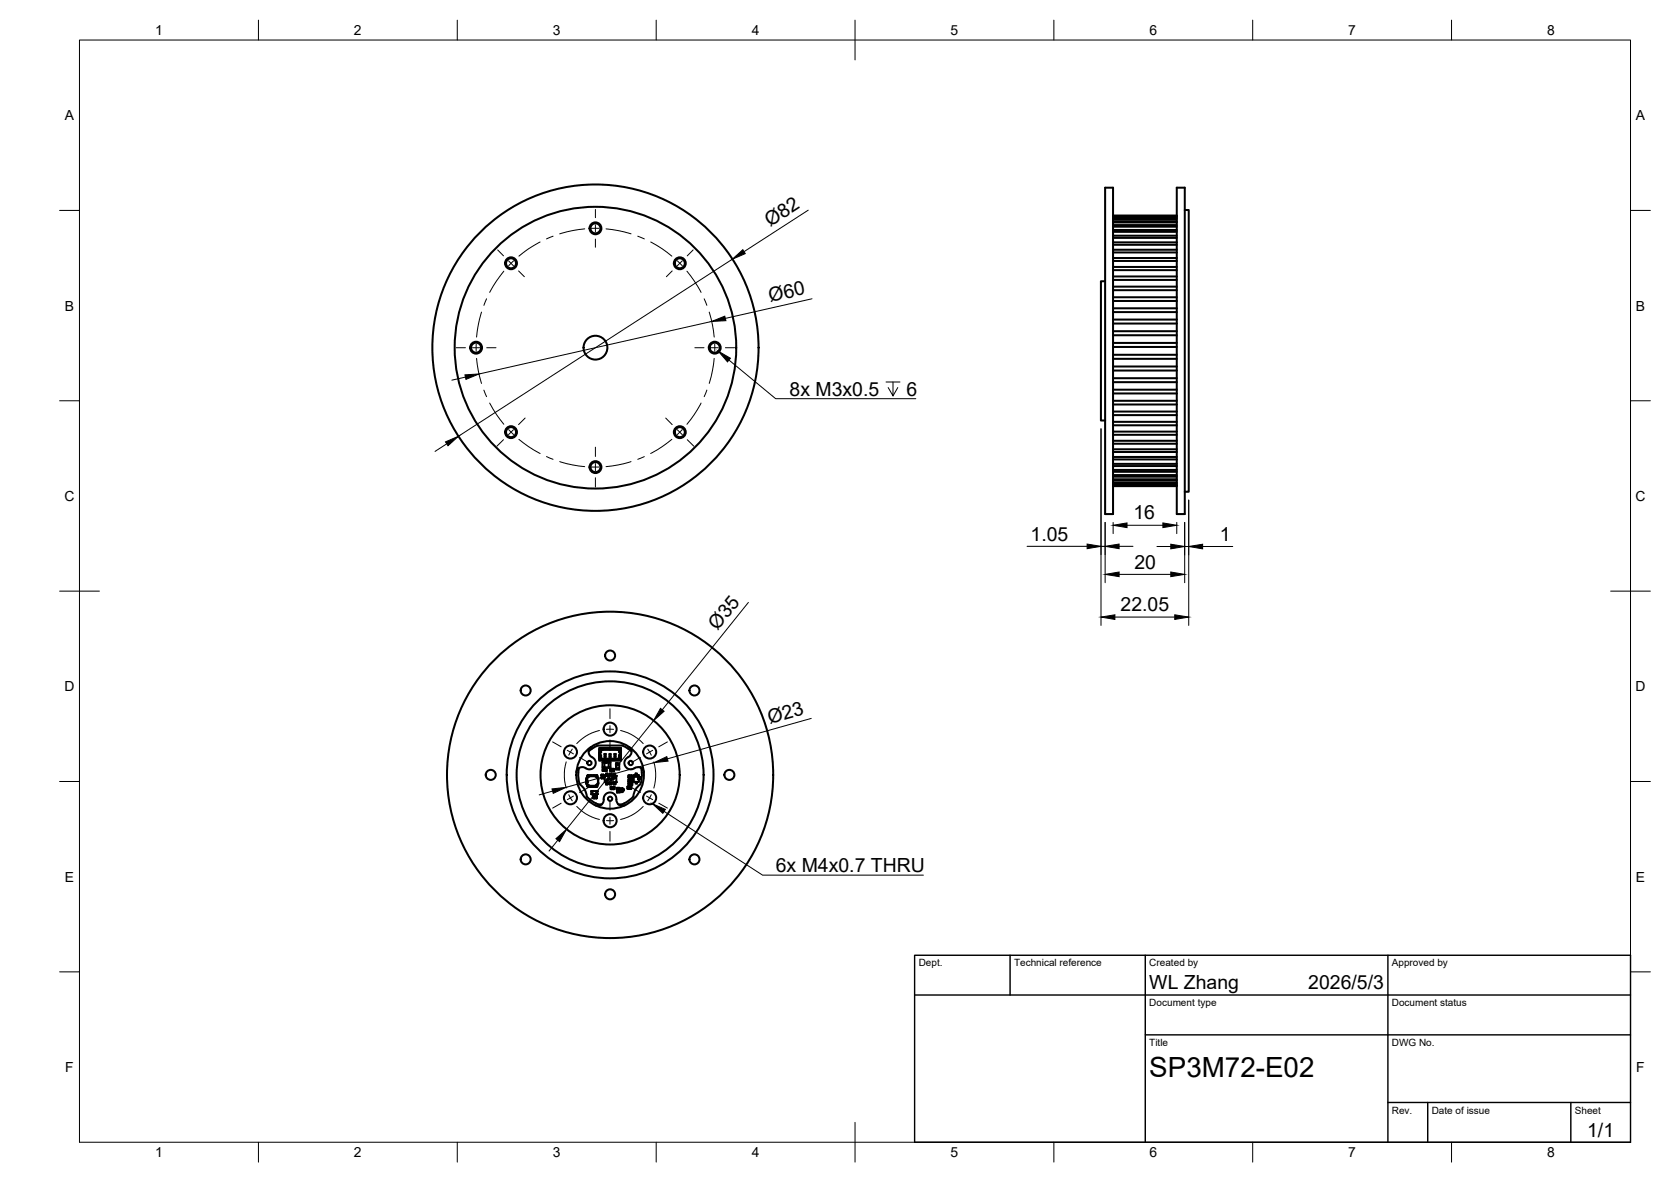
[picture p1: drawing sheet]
<svg xmlns="http://www.w3.org/2000/svg" width="420mm" height="297mm" viewBox="0 0 420 297" stroke-linecap="round" stroke-linejoin="round" font-family="sans-serif">
<!-- layer: Visible -->
<g fill="none" stroke="#000" stroke-width=".51">
<path d="M277.9 47.2h2v82h-2zM279.9 54.2h16M279.9 54.4h16M279.9 54.5h16M279.9 59.2h16M279.9 59.8h16M279.9 57.8h16M279.9 58.3h16M279.9 56.6h16M279.9 57h16M279.9 55.6h16M279.9 55.9h16"/>
<path d="M279.9 54.9h16M279.9 55.1h16M295.9 47.2h2v82h-2zM297.9 52.8h1v70.8h-1M277.9 70.7h-1.1v35h1.1M279.9 77.5h16M279.9 78.4h16M279.9 74.7h16M279.9 75.6h16M279.9 72h16M279.9 72.9h16M279.9 69.5h16"/>
<path d="M279.9 70.3h16M279.9 67.1h16M279.9 67.9h16M279.9 64.8h16M279.9 65.6h16M279.9 62.8h16M279.9 63.4h16M279.9 60.9h16M279.9 61.5h16M279.9 97.9h16M279.9 98.9h16M279.9 95h16"/>
<path d="M279.9 96h16M279.9 92.1h16M279.9 93.1h16M279.9 89.2h16M279.9 90.2h16M279.9 86.2h16M279.9 87.2h16M279.9 83.2h16M279.9 84.3h16M279.9 80.3h16M279.9 81.3h16M279.9 119.4h16"/>
<path d="M279.9 119.8h16M279.9 118.1h16M279.9 118.6h16M279.9 116.6h16M279.9 117.1h16M279.9 114.8h16M279.9 115.5h16M279.9 112.9h16M279.9 113.6h16M279.9 110.8h16M279.9 111.5h16M279.9 108.5h16"/>
<path d="M279.9 109.3h16M279.9 106h16M279.9 106.9h16M279.9 103.4h16M279.9 104.3h16M279.9 100.7h16M279.9 101.6h16M279.9 122.1h16M279.9 121.8h16M279.9 121.9h16M279.9 121.3h16M279.9 121.5h16"/>
<path d="M279.9 120.4h16M279.9 120.8h16M145.6 193l-.1 .6a7.7 7.7 0 0 0 .3 3.5l.9 .8 .7 1.7a2.61 2.61 0 0 0 1.6 1.8l1.4 .7M147.4 196.6l.1 .4M147.4 196.3v.1M147.4 196.4h.1M147.4 196.5h.1M147.4 196.6h.1M147.4 196v.3M147.5 195.5l-.1 1.5 .3 .3M147.5 197l.5 .5M147.6 196.7l.5 .7"/>
<path d="M147.6 197.5h.4M147.6 197.3h.2M147.6 195.2h.2M147.6 195.1h.4M147.6 197.3v.1M147.6 195.1v.1M147.7 195.2l-.2 .3M147.7 195v.1M147.7 197.5v.1M147.7 197.6l.1 .2M147.8 194.8l-.1 .1M147.8 197.3h.1"/>
<path d="M147.8 195.2h.1M147.9 194.8h2.1M147.9 194.8l-.2 .2M148 195.1l-.6 .7M148.1 195.1l1.6-.1 .8 .8M148.1 195.1l-.5 .6-.1 1M148.7 199.6h.1M148.7 198.8v.8M148.7 187.7a1.56 1.56 0 0 0-.7 1.5 1.56 1.56 0 0 0 1.2 1.3 1.65 1.65 0 0 1 .1 2.4 1.65 1.65 0 0 1-2.4 0 1.49 1.49 0 0 0-2 1.3M148.7 198.8h.2M148.7 199.6h.2M148.7 198.8h.1"/>
<path d="M148.9 198.8h.1M148.9 198.8h1.1v.8h-1.1zM149.1 199.6h.3M149.4 199.6h.1M149.5 199.6h.1M149.6 199.6h.1M149.7 199.6h.1M149.8 195.2h-1.7M149.8 195.1l.5 .6M149.9 198.8h.3v.8h-.3M150 194.8l.4 .7M150.1 194.8l.1 .1"/>
<path d="M150.2 197.6l-.1 .2M150.3 196.9l-.7 .6-1.5-.1M150.3 195.6v1.1M150.3 197l-.6 .5h-1.6M150.3 196.7v.2M150.4 197.1l-.4 .7h-2.1l-.2-.2M150.4 195.5v1.6M150.5 196.7l-.1 .3M150.6 188.5v-.5h.9v.5h-.3v.6h-.3v-.6h.3M150.6 189.9v.2M150.6 189.9h.1M150.6 190.1v.1"/>
<path d="M150.6 190.2v.4M150.6 190.1h.1M150.6 190.2h.1M150.6 189.1v.7M150.9 189.1v1.8h2.2v.3M150.9 188.5h-.3v2.7h2.5M150.9 189.8h.3v.9l-.3 .2M151.2 190.7h2.4M151.2 194.9v-.3h.5v.8M151.2 194.8v.6M151.2 195.6h.1M151.2 194.8h.5"/>
<path d="M151.5 188h4.6v.5M151.5 188.5h4.1M151.7 193.2h-.2v.5h.2M151.7 195.4h-.5v.2M151.7 195.4v.2h-.4M151.7 195.2h.1M151.7 195.1v.1M151.7 195.1h.1M151.7 195.2v.1M151.9 191.6h.1M151.9 191.6h1.2M151.9 191.6v1.3"/>
<path d="M151.9 192.8h.1M152 193.2h.1M152 191.6h-.5v1.2l.5 .1M152 189.5v.8h.3v-.8M152 192.8v.1M152 189.5h.3M152 189.5l.1 .1M152.1 195v1.5M152.1 196.5h.1M152.1 196.5h2.9M152.1 195h.1M152.1 189.6l.1 .5z"/>
<path d="M152.1 190.1l-.1 .2M152.1 195h2.8M152.2 190.1l.1 .2M152.2 193.2h.3v.5h-.8M152.2 191.6h.1M152.2 191.6h-.1M152.3 193.2h-.6v.5M152.3 191.6h.1M152.3 193.2v.5M152.3 189.5l-.1 .1M152.4 191.6h.1M152.4 196.6v.4"/>
<path d="M152.4 194.4h.4v.1l-.4 .1zM152.4 194.6v.4M152.5 191.6h.1M152.5 191.6h.3M152.6 191.6h.1M152.7 191.6h.1M152.8 196.6v.4h-.4v.2h.4v-.2M152.8 194.5h.1M152.8 194.6v.4M152.8 195.7h.1v.2zM153 191.6h.5v1.2l-.5 .1M153 192.8v.1"/>
<path d="M153.1 191.6h.1M153.1 191.6v1.2h-1.2M153.1 192.8h.1M153.1 191.2h.5M153.1 190.7v.2M153.2 195.7h.2l-.1 .2zM153.2 189.5h.3M153.3 197h.4M153.3 196.6v.6h.4v-.2M153.3 194.5v-.1h.4v.6M153.3 194.5v.1M153.3 194.6v.4"/>
<path d="M153.3 194.5h.4M153.4 189.6v.5zM153.4 189.6l-.2-.1v.8h.3v-.8l-.1 .1M153.4 190.1l-.2 .2M153.4 195.8h.1M153.4 190.1l.1 .2M153.6 193.3l-.2-.1v.5h1v-.5l-.2 .1M153.6 193.2h.6v.5h-.6zM153.6 195.7l.1 .2h-.1zM153.6 193.2h.6M153.6 193.2h.1M153.6 193.7h.1"/>
<path d="M153.6 190.7v.5h2.5v-2.7h-.2v2.4h-2.3M153.6 190.7h2l.3 .2M153.7 193.7h.2M153.7 194.5h.1M153.7 198.3h-.2v-.5h1v.5h-.2M153.7 197.8h.6v.5h-.6zM153.7 196.6v.4M153.7 197.8v.1M153.7 198.3h.1M153.7 198.3h.6M153.8 197.8h.1M153.8 195.7l.1 .2z"/>
<path d="M153.9 197.8h.1M153.9 193.7h.1M154 197.8h.1M154 197.8h.2M154 195.8h.1M154 193.7h.1M154.1 193.7h.1M154.1 195.7h.1v.2zM154.1 195.3h.1M154.2 195.4h.1M154.2 195.2l-.1 .1M154.2 195.3l.1 .1"/>
<path d="M154.2 195.3l-.1 .1M154.2 193.2h.1M154.2 193.7h.1M154.2 195.2h.1M154.3 196.6v.4M154.3 194.4h.3v.1l-.3 .1zM154.3 194.6v.4M154.3 195.3v.1M154.3 195.2v.1M154.3 195.4h.1M154.3 197.8v.1M154.3 198.3h.1"/>
<path d="M154.4 195.3h.1M154.4 195.4h.1M154.5 195.2l-.1 .1M154.5 195.4h-.1M154.5 195.2h.1M154.5 195.3h.1M154.5 195.4h.1M154.5 189.5v.8h.3v-.8M154.5 189.5h.3M154.5 189.5l.1 .1M154.6 195.3h.1M154.6 195.2v.1"/>
<path d="M154.6 195.3h-.1M154.6 195.4h.1M154.6 189.6l.1 .5zM154.6 190.1l-.1 .2M154.6 196.6v.4h-.3v.2h.3v-.2M154.6 194.5h.1M154.6 194.6v.4M154.7 195.4h.1M154.7 190.1l.1 .2M154.8 189.5l-.1 .1M154.9 192.1h.1M154.9 192.2h.1"/>
<path d="M154.9 192.2v.1M154.9 192.3h.1M154.9 191.8v.3M154.9 192h.1M154.9 191.9h.1M154.9 191.8h.1M154.9 191.8h.8v.1l-.5 .1-.3-.1zM154.9 192.1h.8v1h-.8zM154.9 193.2l.5-.1 .3 .1v.2h-.8zM154.9 191.9v.2M154.9 193.1v.1M154.9 195h.1"/>
<path d="M155 195h.1M155 196.5h.1M155 195v1.5M155.1 199v-.9l.6 .1v.8M155.1 198.2v-.2h.6v.2M155.1 198.9v.2h.6v-.2M155.1 198.9h.6M155.3 188v.5M155.7 198.6h.1M155.7 198.5v.1M155.7 198.5h.1M155.7 198.4h.1"/>
<path d="M155.7 198.3v.1M155.7 198.6v.2M155.7 191.9v.2M155.7 193.1v.1M155.9 188.5h-.3v.6h.3M155.9 189.8h-.3v.9M156.1 198.1h.4v1h-.4zM156.1 198.3h.4v.5h-.4zM156.4 187.4l-6.1-.1-2.3 1.5M156.4 187.3l2.4 1.5M156.5 198.9h.1M156.5 198.3h.1"/>
<path d="M156.5 198.5h.1M156.5 198.4h.1M156.5 198.3v.1M156.5 198.6v.2M157.9 197.7h-.2v.5h.3M157.9 195.9h1.1v.5h-1.1zM158 196.8h1v.5h-1zM158.1 187.7a1.56 1.56 0 0 1 .7 1.5 1.56 1.56 0 0 1-1.2 1.3 1.65 1.65 0 0 0-.1 2.4 1.65 1.65 0 0 0 2.4 0 1.49 1.49 0 0 1 2 1.3M158.2 197.7h.1M158.2 194.9h-.3v.5h1.1v-.5h-.2M158.2 195.9h.6v.5h-.6zM158.2 194.9h.6v.5h-.6z"/>
<path d="M158.2 194.9h.1M158.2 195.3v.1M158.2 196.3v.1M158.2 196.8h.1M158.2 194.9h.6M158.2 196.8h.5v.5h-.5zM158.2 197.7h.2M158.3 196.4h.2M158.3 195.4h.2M158.3 196.8h.1M158.4 196.8h.1M158.5 197.7h.2v.5h-.8"/>
<path d="M158.5 196.8h.2M158.5 197.7h-.6v.5M158.5 197.7v.5M158.5 196.4h.1M158.5 195.4h.1M158.6 196.4h.1M158.6 195.4h.1M158.7 196.4h.1M158.7 195.4h.1M158.8 194.9h.1M158.8 195.3v.1M158.8 196.3v.1"/>
<path d="M158.8 196.8h.1M159.4 194.8v1.7h1.2M159.5 195.1h1v.1h-1zM159.8 194.8v-.4h.4v.4M159.8 196.5v.4h.4v-.4M160.6 195.7v.1M160.6 195.5h.1M160.6 195.3h.1M160.6 195.2v.1M160.6 195.6v.1M160.6 195.8h.1M160.6 195.4h.1"/>
<path d="M160.6 195.3v.1M160.6 194.8h-1.2M160.6 195.2h.1M160.6 195.9h.1M160.6 195.6h.1M160.6 195.7h.1M160.6 195.8v.1M160.6 194.8h.1M160.6 195.4v.1M160.6 194.8v1.7M161.2 193l.1 .6a8 8 0 0 1-.3 3.5l-1.2 1.3-.6 1.8M149.3 200.1h.6v.5h.2"/>
<path d="M149.3 200.6h-.2v-.5h.2v.5h.5M149.5 200.1h.1M149.6 200.1h.1M149.8 200.1h.3v.5M150.1 200.6h.1M150.3 202.1h1M155 200.9a1.64 1.64 0 0 0-1.9-1.7 1.64 1.64 0 0 0-1.3 2.1 1.49 1.49 0 0 1-2.1 1.1M155 200.9a1.49 1.49 0 0 0 2.1 1.5M155.4 202.1h1M159.3 200.2l-1.5 1.2-1.4 .7"/>
<circle cx="149.7" cy="57.4" r="1.26"/>
<circle cx="149.7" cy="57.4" r="1.49"/>
<circle cx="128.5" cy="66.2" r="1.26"/>
<circle cx="128.5" cy="66.2" r="1.49"/>
<circle cx="170.9" cy="66.2" r="1.26"/>
<circle cx="170.9" cy="66.2" r="1.49"/>
<circle cx="119.7" cy="87.4" r="1.26"/>
<circle cx="119.7" cy="87.4" r="1.49"/>
<circle cx="149.7" cy="87.4" r="41"/>
<circle cx="149.7" cy="87.4" r="35.4"/>
<circle cx="149.7" cy="87.4" r="3"/>
<circle cx="179.7" cy="87.4" r="1.26"/>
<circle cx="179.7" cy="87.4" r="1.49"/>
<circle cx="128.5" cy="108.6" r="1.26"/>
<circle cx="128.5" cy="108.6" r="1.49"/>
<circle cx="149.7" cy="117.4" r="1.26"/>
<circle cx="149.7" cy="117.4" r="1.49"/>
<circle cx="170.9" cy="108.6" r="1.26"/>
<circle cx="170.9" cy="108.6" r="1.49"/>
<circle cx="132.2" cy="173.5" r="1.26"/>
<circle cx="153.4" cy="164.7" r="1.26"/>
<circle cx="174.6" cy="173.5" r="1.26"/>
<circle cx="123.4" cy="194.7" r="1.26"/>
<circle cx="143.4" cy="189" r="1.64"/>
<circle cx="148.2" cy="191.7" r=".54"/>
<circle cx="152.5" cy="196.1" r=".12"/>
<circle cx="153.1" cy="195.8" r=".12"/>
<circle cx="153.1" cy="195.8" r=".1"/>
<circle cx="153.4" cy="194.7" r="41"/>
<circle cx="153.4" cy="194.7" r="23.5"/>
<circle cx="153.4" cy="194.7" r="17.5"/>
<circle cx="153.4" cy="183.2" r="1.64"/>
<circle cx="153.4" cy="194.7" r="8.5"/>
<circle cx="153.4" cy="194.7" r="26"/>
<circle cx="154.2" cy="195.8" r=".05"/>
<circle cx="158.6" cy="191.7" r=".54"/>
<circle cx="163.4" cy="189" r="1.64"/>
<circle cx="183.4" cy="194.7" r="1.26"/>
<circle cx="132.2" cy="216" r="1.26"/>
<circle cx="143.4" cy="200.5" r="1.64"/>
<circle cx="153.4" cy="200.7" r=".54"/>
<circle cx="153.4" cy="206.2" r="1.64"/>
<circle cx="163.4" cy="200.5" r="1.64"/>
<circle cx="174.6" cy="216" r="1.26"/>
<circle cx="153.4" cy="224.7" r="1.26"/>
</g>
<g fill="#000">
<circle cx="147.4" cy="196.6" r=".25"/>
<circle cx="147.4" cy="196.5" r=".25"/>
<circle cx="147.4" cy="196.3" r=".25"/>
<circle cx="147.4" cy="196.7" r=".25"/>
<circle cx="147.4" cy="196.1" r=".25"/>
<circle cx="147.4" cy="196.4" r=".25"/>
<circle cx="147.4" cy="196" r=".25"/>
<circle cx="147.4" cy="196.2" r=".25"/>
<circle cx="148.9" cy="198.8" r=".25"/>
<circle cx="148.9" cy="199.6" r=".25"/>
<circle cx="149.1" cy="199.6" r=".25"/>
<circle cx="149.2" cy="199.6" r=".25"/>
<circle cx="149.3" cy="199.6" r=".25"/>
<circle cx="149.4" cy="199.6" r=".25"/>
<circle cx="149.5" cy="199.6" r=".25"/>
<circle cx="149.6" cy="199.6" r=".25"/>
<circle cx="149.7" cy="199.6" r=".25"/>
<circle cx="149.8" cy="199.6" r=".25"/>
<circle cx="149.9" cy="198.8" r=".25"/>
<circle cx="149.9" cy="199.6" r=".25"/>
<circle cx="150" cy="198.8" r=".25"/>
<circle cx="150" cy="199.6" r=".25"/>
<circle cx="150.6" cy="190.4" r=".25"/>
<circle cx="150.6" cy="190.5" r=".25"/>
<circle cx="150.6" cy="190.3" r=".25"/>
<circle cx="150.6" cy="190.1" r=".25"/>
<circle cx="150.6" cy="190" r=".25"/>
<circle cx="150.6" cy="190.6" r=".25"/>
<circle cx="150.6" cy="189.7" r=".25"/>
<circle cx="150.6" cy="189.6" r=".25"/>
<circle cx="150.6" cy="189.3" r=".25"/>
<circle cx="150.6" cy="190.2" r=".25"/>
<circle cx="150.6" cy="189.8" r=".25"/>
<circle cx="150.6" cy="189.1" r=".25"/>
<circle cx="151.2" cy="194.9" r=".25"/>
<circle cx="151.2" cy="194.8" r=".25"/>
<circle cx="151.2" cy="195.4" r=".25"/>
<circle cx="151.3" cy="194.8" r=".25"/>
<circle cx="151.3" cy="195.4" r=".25"/>
<circle cx="151.7" cy="193.7" r=".25"/>
<circle cx="151.7" cy="193.2" r=".25"/>
<circle cx="151.7" cy="194.8" r=".25"/>
<circle cx="151.7" cy="195.4" r=".25"/>
<circle cx="151.7" cy="193.3" r=".25"/>
<circle cx="151.7" cy="195.2" r=".25"/>
<circle cx="151.7" cy="195.1" r=".25"/>
<circle cx="151.7" cy="195.3" r=".25"/>
<circle cx="151.7" cy="194.9" r=".25"/>
<circle cx="151.9" cy="192.8" r=".25"/>
<circle cx="152" cy="193.2" r=".25"/>
<circle cx="152.1" cy="193.2" r=".25"/>
<circle cx="152.1" cy="196.6" r=".25"/>
<circle cx="152.1" cy="195" r=".25"/>
<circle cx="152.2" cy="193.2" r=".25"/>
<circle cx="152.2" cy="193.7" r=".25"/>
<circle cx="152.3" cy="193.7" r=".25"/>
<circle cx="152.3" cy="193.3" r=".25"/>
<circle cx="152.3" cy="193.2" r=".25"/>
<circle cx="152.4" cy="194.5" r=".25"/>
<circle cx="152.4" cy="191.6" r=".25"/>
<circle cx="152.8" cy="197" r=".25"/>
<circle cx="153.1" cy="192.9" r=".25"/>
<circle cx="153.1" cy="192.8" r=".25"/>
<circle cx="153.6" cy="193.7" r=".25"/>
<circle cx="153.6" cy="193.3" r=".25"/>
<circle cx="153.7" cy="193.7" r=".25"/>
<circle cx="153.7" cy="198.3" r=".25"/>
<circle cx="153.7" cy="197.9" r=".25"/>
<circle cx="153.8" cy="193.7" r=".25"/>
<circle cx="153.8" cy="197.8" r=".25"/>
<circle cx="153.9" cy="197.8" r=".25"/>
<circle cx="153.9" cy="193.7" r=".25"/>
<circle cx="154" cy="197.8" r=".25"/>
<circle cx="154" cy="193.7" r=".25"/>
<circle cx="154.1" cy="193.7" r=".25"/>
<circle cx="154.1" cy="197.8" r=".25"/>
<circle cx="154.2" cy="197.8" r=".25"/>
<circle cx="154.2" cy="193.3" r=".25"/>
<circle cx="154.2" cy="193.7" r=".25"/>
<circle cx="154.3" cy="194.5" r=".25"/>
<circle cx="154.3" cy="197.9" r=".25"/>
<circle cx="154.3" cy="198.3" r=".25"/>
<circle cx="154.4" cy="195.4" r=".25"/>
<circle cx="154.5" cy="195.3" r=".25"/>
<circle cx="154.5" cy="195.4" r=".25"/>
<circle cx="154.6" cy="195.4" r=".25"/>
<circle cx="154.6" cy="197" r=".25"/>
<circle cx="154.9" cy="192.2" r=".25"/>
<circle cx="154.9" cy="192.1" r=".25"/>
<circle cx="154.9" cy="196.6" r=".25"/>
<circle cx="154.9" cy="195" r=".25"/>
<circle cx="155.1" cy="198.1" r=".25"/>
<circle cx="155.1" cy="198.9" r=".25"/>
<circle cx="155.1" cy="199.1" r=".25"/>
<circle cx="155.1" cy="198.2" r=".25"/>
<circle cx="155.1" cy="199" r=".25"/>
<circle cx="155.7" cy="198.9" r=".25"/>
<circle cx="155.7" cy="198.1" r=".25"/>
<circle cx="155.7" cy="199" r=".25"/>
<circle cx="155.7" cy="198.6" r=".25"/>
<circle cx="155.7" cy="198.5" r=".25"/>
<circle cx="155.7" cy="198.7" r=".25"/>
<circle cx="155.7" cy="198.8" r=".25"/>
<circle cx="155.7" cy="198.2" r=".25"/>
<circle cx="155.7" cy="199.1" r=".25"/>
<circle cx="155.7" cy="198.4" r=".25"/>
<circle cx="155.7" cy="198.3" r=".25"/>
<circle cx="156.5" cy="198.3" r=".25"/>
<circle cx="156.5" cy="198.4" r=".25"/>
<circle cx="156.5" cy="198.6" r=".25"/>
<circle cx="156.5" cy="198.8" r=".25"/>
<circle cx="156.5" cy="198.5" r=".25"/>
<circle cx="156.5" cy="198.7" r=".25"/>
<circle cx="157.9" cy="198.2" r=".25"/>
<circle cx="157.9" cy="198.1" r=".25"/>
<circle cx="157.9" cy="197.7" r=".25"/>
<circle cx="158" cy="197.7" r=".25"/>
<circle cx="158" cy="198.2" r=".25"/>
<circle cx="158.2" cy="195.3" r=".25"/>
<circle cx="158.2" cy="196.3" r=".25"/>
<circle cx="158.2" cy="195.9" r=".25"/>
<circle cx="158.2" cy="194.9" r=".25"/>
<circle cx="158.2" cy="197.7" r=".25"/>
<circle cx="158.2" cy="196.8" r=".25"/>
<circle cx="158.3" cy="196.4" r=".25"/>
<circle cx="158.3" cy="195.4" r=".25"/>
<circle cx="158.3" cy="196.8" r=".25"/>
<circle cx="158.3" cy="197.7" r=".25"/>
<circle cx="158.4" cy="197.7" r=".25"/>
<circle cx="158.4" cy="196.8" r=".25"/>
<circle cx="158.4" cy="195.4" r=".25"/>
<circle cx="158.4" cy="196.4" r=".25"/>
<circle cx="158.5" cy="195.4" r=".25"/>
<circle cx="158.5" cy="198.2" r=".25"/>
<circle cx="158.5" cy="196.4" r=".25"/>
<circle cx="158.5" cy="197.7" r=".25"/>
<circle cx="158.5" cy="196.8" r=".25"/>
<circle cx="158.5" cy="198.1" r=".25"/>
<circle cx="158.6" cy="196.4" r=".25"/>
<circle cx="158.6" cy="195.4" r=".25"/>
<circle cx="158.6" cy="196.8" r=".25"/>
<circle cx="158.7" cy="195.4" r=".25"/>
<circle cx="158.7" cy="196.4" r=".25"/>
<circle cx="158.7" cy="196.8" r=".25"/>
<circle cx="158.8" cy="194.9" r=".25"/>
<circle cx="158.8" cy="195.3" r=".25"/>
<circle cx="158.8" cy="197.2" r=".25"/>
<circle cx="158.8" cy="195.9" r=".25"/>
<circle cx="158.8" cy="196.8" r=".25"/>
<circle cx="158.8" cy="196.3" r=".25"/>
<circle cx="160.5" cy="195.2" r=".25"/>
<circle cx="160.6" cy="195.4" r=".25"/>
<circle cx="160.6" cy="195.3" r=".25"/>
<circle cx="160.6" cy="195.7" r=".25"/>
<circle cx="160.6" cy="195.8" r=".25"/>
<circle cx="160.6" cy="195.9" r=".25"/>
<circle cx="160.6" cy="195.5" r=".25"/>
<circle cx="160.6" cy="195.6" r=".25"/>
<circle cx="160.6" cy="195.2" r=".25"/>
<circle cx="149.3" cy="200.6" r=".25"/>
<circle cx="149.3" cy="200.1" r=".25"/>
<circle cx="149.5" cy="200.1" r=".25"/>
<circle cx="149.6" cy="200.1" r=".25"/>
<circle cx="149.7" cy="200.1" r=".25"/>
<circle cx="149.8" cy="200.1" r=".25"/>
<circle cx="149.8" cy="200.6" r=".25"/>
<circle cx="149.9" cy="200.1" r=".25"/>
<circle cx="149.9" cy="200.6" r=".25"/>
</g>
<!-- layer: BORDER -->
<g fill="none" stroke="#000" stroke-width=".25">
<path d="M20 10.1h390v276.9h-390zM65 5.1v5M115 5.1v5M165 5.1v5M215 5.1v10M265 5.1v5M315 5.1v5M365 5.1v5M15 52.9h5M410 52.9h5M15 100.7h5M410 100.7h5"/>
<path d="M15 148.6h10M405 148.6h10M15 196.4h5M410 196.4h5M15 244.2h5M410 244.2h5M65 287v5M115 287v5M165 287v5M215 282.1v9.9M265 287v5M315 287v5"/>
<path d="M365 287v5"/>
</g>
<!-- layer: TITLEBLOCK -->
<path d="M230 240.1h180v46.9h-180zM230 250h180M254 240.1v9.9M288 240.1v46.9M349 240.1v46.9M288 260.1h122M349 277.1h61M359 277.1v9.9M395 277.1v9.9" fill="none" stroke="#000" stroke-width=".36"/>
<!-- layer: FD_Dimensions -->
<g fill="none" stroke="#000" stroke-width=".25">
<path d="M203.2 52.8l-16.1 10.4M184.1 65.1l-68.8 44.5M204.2 75.1l-21.8 4.9M117 94.8l-3.4 .7M179 80.8l-58.6 13.2M112.3 111.5l-2.9 1.9M276.8 107.8v49.4M258.3 137.3h15M276.8 137.3h1.1M277.9 131.3v15.1M279.9 131.3v2.8M281.4 137.3h3.5"/>
<path d="M283.4 132h9M290.9 137.3h3.5M295.9 131.3v2.8M297.9 131.3v15.1M297.9 137.3h1M298.9 125.7v31.5M302.4 137.3h7.6M188.2 151.4l-21.7 27M280.3 155.1h15.1M281.4 144.3h13M138.9 198.8l-3.3 1M164.3 181.1l-21.9 27.3"/>
<path d="M164.4 191.7l-22.1 6.2M204 180.5l-36.2 10.2M140.3 211.1l-2.3 2.8"/>
</g>
<g fill="#000" stroke="#000" stroke-width=".25">
<path d="M179 80.8l3.2-1.4 .3 1.2zM184.1 65.1l2.7-2.4 .6 1zM116.9 94.2l3.5-.2-3.2 1.3zM112 111l3.3-1.4-2.7 2.4zM273.3 136.7l3.5 .6-3.5 .6zM277.9 137.3l3.5-.6v1.2zM279.9 132l3.5-.6v1.2zM292.4 131.4l3.5 .6-3.5 .6zM294.4 136.8l3.5 .5-3.5 .6zM298.9 137.3l3.5-.5v1.1zM276.8 155.1l3.5-.6v1.2zM277.9 144.3l3.5-.6v1.2z"/>
<path d="M294.4 143.7l3.5 .6-3.5 .6zM295.4 154.5l3.5 .6-3.5 .6zM166.1 178l.9 .7-2.7 2.4zM138.8 198.3l3.5-.4-3.2 1.5zM164.4 191.7l3.3-1.6 .3 1.2zM139.8 210.8l2.6-2.4-1.7 3.1z"/>
</g>
<!-- layer: Smart Centers -->
<g fill="none" stroke="#000" stroke-width=".25">
<path d="M139.1 59.4l-1.7 .6M147 57.5l-3 .4-3.3 .9M148.8 57.4h1.8M149.7 52.6v2.1M149.7 56.5v1.8M152.4 57.5l3 .4 3.3 .9M160.4 59.4l1.6 .6M121.1 78.4l-.9 3.3-.4 3M122.3 75.1l-.6 1.6M125.1 62.8l1.5 1.5M126.7 68.1l-1.8 2.5-1.8 2.9M127.9 65.5l1.2 1.3"/>
<path d="M129.1 65.5l-1.2 1.3M130.4 68.1l1.4 1.4M135.8 60.8l-2.9 1.7-2.4 1.9M149.7 60.1v2M163.6 60.8l2.9 1.7 2.4 1.9M169 68.1l-1.4 1.4M170.3 65.5l1.3 1.3M171.6 65.5l-1.3 1.3M172.7 68.1l1.8 2.5 1.8 2.9M174.3 62.8l-1.5 1.5M177.1 75.1l.6 1.6M178.3 78.4l.9 3.3 .4 3"/>
<path d="M114.7 87.4h2.3M118.8 87.4h1.8M119.7 86.5v1.8M119.8 90.1l.4 3 .9 3.3M121.7 98l.6 1.7M122.4 87.4h2.3M174.7 87.4h2.3M177.7 98l-.6 1.7M178.8 87.4h1.8M179.6 90.1l-.4 3-.9 3.3M179.7 86.5v1.8M182.4 87.4h2.3"/>
<path d="M123.1 101.3l1.8 2.9 1.8 2.4M126.6 110.5l-1.7 1.6M127.9 107.9l1.2 1.3M129.1 108l-1.2 1.2M130.5 110.4l2.4 1.8 2.9 1.8M132 105.1l-1.6 1.6M137.4 114.7l1.7 .7M140.7 116l3.3 .8 3 .5M148.8 117.4h1.8M149.7 112.4v2.3M149.7 116.5v1.8M158.7 116l-3.3 .8-3 .5"/>
<path d="M162 114.8l-1.6 .6M167.4 105.1l1.6 1.6M168.9 110.4l-2.4 1.8-2.9 1.8M170.3 108l1.3 1.2M171.6 107.9l-1.3 1.3M172.8 110.5l1.7 1.6M176.3 101.3l-1.8 2.9-1.8 2.4M149.7 120.1v2.3M153.4 178.1v2.5M139 186.4l2.1 1.3M142.4 191.5l-.5 2.8 .1 1.9 .4 1.8M142.6 188.6l1.6 .8"/>
<path d="M143 199.7l.9 1.6M143.9 188.2l-.9 1.6M145.7 190.3l2.2 1.3M147.9 197.9l-2.2 1.3M150.7 183.6l-2.7 1-1.6 1-1.4 1.3M152.5 183.3h1.8M153.4 182.4v1.8M153.4 185.9v2.5M156 183.6l2.7 1 1.6 1 1.4 1.3M158.9 197.9l2.1 1.3M161 190.3l-2.1 1.3M162.9 188.2l.9 1.6"/>
<path d="M163.8 199.7l-.9 1.6M164.1 188.6l-1.5 .8M164.4 191.5l.5 2.8-.1 1.9-.4 1.8M167.8 186.4l-2.1 1.3M141.1 201.9l-2.1 1.2M144.2 200.1l-1.6 .9M145 202.7l2.2 1.8 1.7 .8 1.8 .6M152.5 206.2h1.8M153.4 201.1v2.5M153.4 205.4v1.7M153.4 208.9v2.5M161.7 202.7l-2.2 1.8-1.6 .8-1.9 .6"/>
<path d="M162.6 200.1l1.5 .9M165.7 201.9l2.1 1.2"/>
</g>
<!-- layer: Leaders -->
<path d="M183.3 90.5l11.7 9.7h35.3M222.8 96h3.5M224.5 96v3.5l-1.2-2.1M225.7 97.4l-1.2 2.1M167 203.9l24.7 16h40.5" fill="none" stroke="#000" stroke-width=".25"/>
<path d="M180.6 88.3l3.1 1.7-.8 .9zM164.1 202l3.2 1.4-.6 1z" fill="#000" stroke="#000" stroke-width=".25"/>
<text font-size="7" x="289" y="270.6">SP3M72-E02</text>
<g font-size="4.9">
<text x="193.7" y="57.2" transform="rotate(-33 193.7 57.2)">Ø82</text>
<text x="193.7" y="75.9" transform="rotate(-13 193.7 75.9)">Ø60</text>
<text x="198.5" y="99.5">8x M3x0.5</text>
<text x="228" y="99.5">6</text>
<text x="285" y="130.5">16</text>
<text x="259.1" y="135.8">1.05</text>
<text x="306.7" y="135.9">1</text>
<text x="285.2" y="142.9">20</text>
<text x="281.8" y="153.6">22.05</text>
<text x="180.4" y="158.6" transform="rotate(-51 180.4 158.6)">Ø35</text>
<text x="193.5" y="181.9" transform="rotate(-16 193.5 181.9)">Ø23</text>
<text x="195.1" y="219.2">6x M4x0.7 THRU</text>
<text x="289" y="248.5">WL Zhang</text>
<text x="329" y="248.5">2026/5/3</text>
<text x="399.1" y="285.7">1/1</text>
</g>
<g font-size="3.5">
<text x="39" y="8.8">1</text>
<text x="89" y="8.8">2</text>
<text x="139" y="8.8">3</text>
<text x="189" y="8.8">4</text>
<text x="239" y="8.8">5</text>
<text x="289" y="8.8">6</text>
<text x="339" y="8.8">7</text>
<text x="389" y="8.8">8</text>
<text x="16.3" y="30.2">A</text>
<text x="411.3" y="30.2">A</text>
<text x="16.3" y="78">B</text>
<text x="411.3" y="78">B</text>
<text x="16.2" y="125.9">C</text>
<text x="411.2" y="125.9">C</text>
<text x="16.2" y="173.7">D</text>
<text x="411.2" y="173.7">D</text>
<text x="16.3" y="221.6">E</text>
<text x="411.3" y="221.6">E</text>
<text x="16.4" y="269.4">F</text>
<text x="411.4" y="269.4">F</text>
<text x="39" y="290.8">1</text>
<text x="89" y="290.8">2</text>
<text x="139" y="290.8">3</text>
<text x="189" y="290.8">4</text>
<text x="239" y="290.8">5</text>
<text x="289" y="290.8">6</text>
<text x="339" y="290.8">7</text>
<text x="389" y="290.8">8</text>
</g>
<g font-size="2.5">
<text x="231" y="242.9">Dept.</text>
<text x="255" y="242.9">Technical reference</text>
<text x="289" y="242.9">Created by</text>
<text x="350" y="242.9">Approved by</text>
<text x="289" y="252.8">Document type</text>
<text x="350" y="252.8">Document status</text>
<text x="289" y="262.9">Title</text>
<text x="350" y="262.9">DWG No.</text>
<text x="350" y="279.9">Rev.</text>
<text x="360" y="279.9">Date of issue</text>
<text x="396" y="279.9">Sheet</text>
</g>
</svg>
